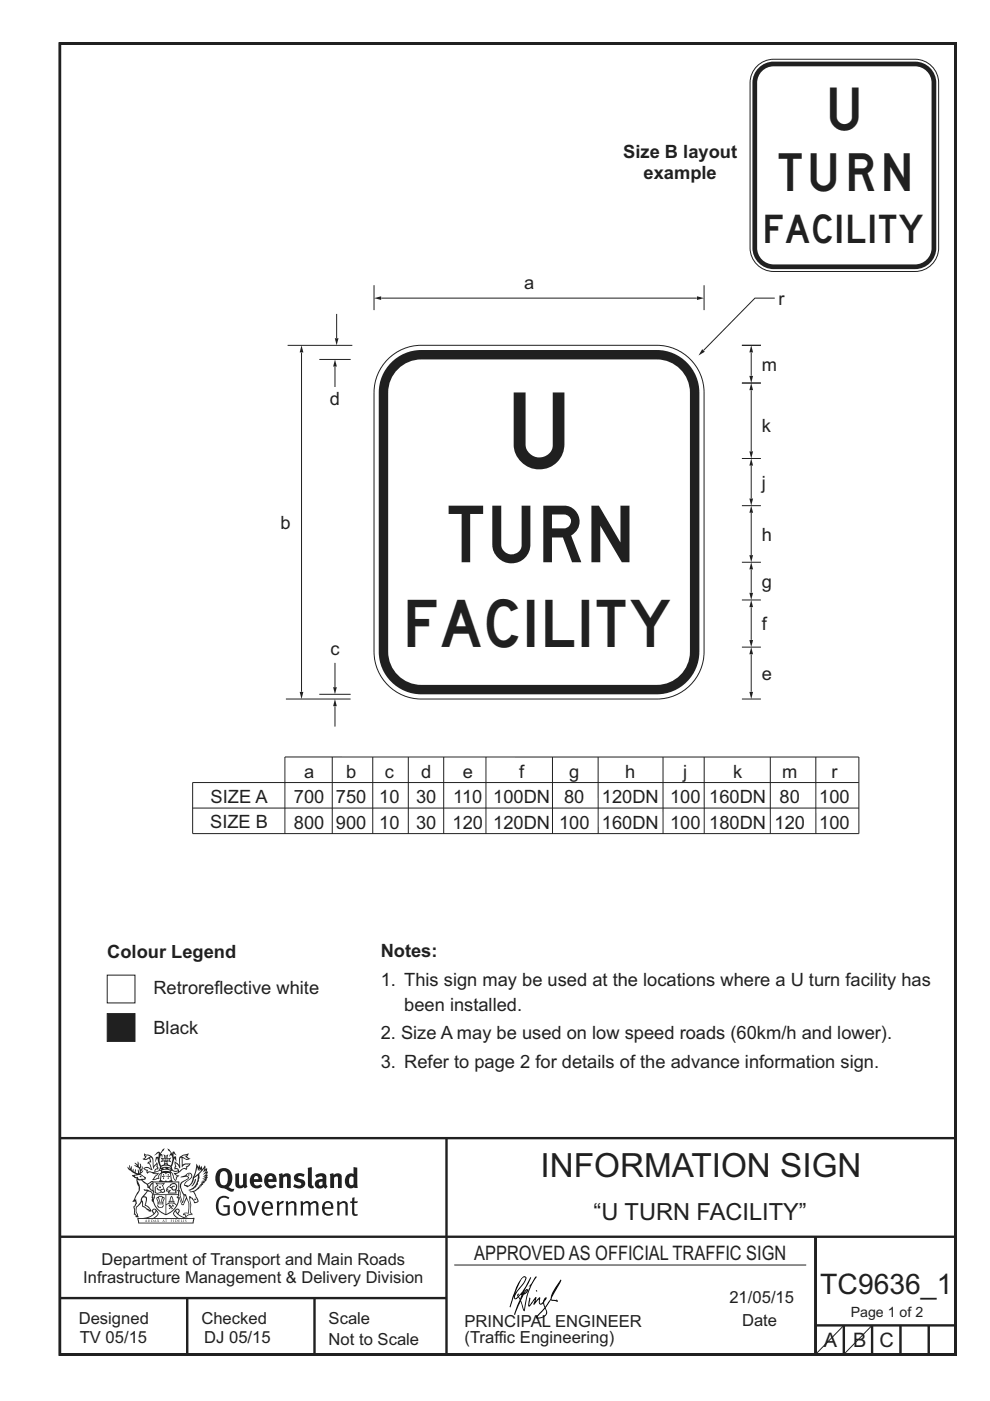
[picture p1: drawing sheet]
<svg xmlns="http://www.w3.org/2000/svg" width="210mm" height="297mm" viewBox="0 0 210 297" stroke-linecap="round" stroke-linejoin="round" font-family="sans-serif">
<g fill="none" stroke="#231f20" stroke-width=".51">
<path d="M12.7 9.2h190v278h-190zM12.7 241.3h189.9M94.7 241.4v45.8M12.7 275.2h82M12.7 262.2h190.1M39.7 275.2v12M66.7 275.2v12M173 262.2v24.8M173 281h30M179 281v6M185 281v6M191 281v6"/>
<path d="M197 281v6"/>
</g>
<g fill="#231f20">
<path d="M47 248.5a2.55 2.55 0 0 0 0 2.7l.3 .1a.81 .81 0 0 0 1-.9v-.6a1.04 1.04 0 0 0-1.1-1.5zM46.3 248.1a1.82 1.82 0 0 1 2.1-.2 1.82 1.82 0 0 1 .9 1.9 2.29 2.29 0 0 1-.8 1.9l.7 .3h.5l-.2 .6a2.87 2.87 0 0 1-2-.7 2.12 2.12 0 0 1-1.7-3.1z" fill-rule="evenodd"/>
<path d="M49.9 248.9l.8-.2v2a.46 .46 0 0 0 .2 .6 .46 .46 0 0 0 .7-.2v-2.2l.7-.2v2.4l.2 .5-.6 .4-.2-.3a1.02 1.02 0 0 1-1.2 .2 1.02 1.02 0 0 1-.6-1.1z" fill-rule="evenodd"/>
<path d="M54 249.5l-.1 .5h.9a.49 .49 0 0 0-.2-.6 .49 .49 0 0 0-.6 .1zM53.4 249.2a1.34 1.34 0 0 1 1.6-.3 1.34 1.34 0 0 1 .6 1.5v.2h-1.7a.77 .77 0 0 0 .5 .8 .77 .77 0 0 0 .9-.3l.3 .4a1.59 1.59 0 0 1-2.1 .2 1.59 1.59 0 0 1-.4-2z" fill-rule="evenodd"/>
<path d="M57 249.5l-.1 .5h.9a.49 .49 0 0 0-.2-.6 .49 .49 0 0 0-.6 .1zM56.4 249.2a1.34 1.34 0 0 1 1.6-.3 1.34 1.34 0 0 1 .7 1.5v.2h-1.8a.77 .77 0 0 0 .5 .8 .77 .77 0 0 0 .9-.3l.3 .4a1.59 1.59 0 0 1-2 .2 1.59 1.59 0 0 1-.5-2z" fill-rule="evenodd"/>
<path d="M59.1 248.9l.8-.2 .1 .4a.95 .95 0 0 1 1-.3 .95 .95 0 0 1 .7 .8v2.3h-.8v-2.3a.46 .46 0 0 0-.8 .1v2.2h-.9z" fill-rule="evenodd"/>
<path d="M62.5 249.1a1.75 1.75 0 0 1 2.1-.1l-.2 .5-.6-.2a.43 .43 0 0 0-.6 .3l.4 .3a1.04 1.04 0 0 1 1.2 1.2 1.04 1.04 0 0 1-1.4 .9l-1.2-.4 .3-.6 1 .4 .4-.4a.88 .88 0 0 0-1-.5l-.4-.2-.1-.4z" fill-rule="evenodd"/>
<path d="M65.3 247.6l.8-.2 .1 3.8 .2 .2 .2 .5a.88 .88 0 0 1-1-.1 .88 .88 0 0 1-.3-1z" fill-rule="evenodd"/>
<path d="M67.8 250.6a.43 .43 0 0 0-.1 .7 .43 .43 0 0 0 .7-.1v-.7zM66.8 249.2a1.7 1.7 0 0 1 2.4 .1v1.8l.3 .4-.4 .5-.5-.3a1.03 1.03 0 0 1-1.7-.2 1.03 1.03 0 0 1 .8-1.5h.7v-.4a.8 .8 0 0 0-1.2 .1z" fill-rule="evenodd"/>
<path d="M69.9 248.9l.8-.2 .1 .4a.95 .95 0 0 1 1-.3 .95 .95 0 0 1 .7 .8v2.3h-.8v-2.3a.46 .46 0 0 0-.8 .1v2.2h-.8z" fill-rule="evenodd"/>
<path d="M74.3 249.5a1.48 1.48 0 0 0 0 1.7l.4 .1 .3-.2v-1.5l-.3-.2zM75 247.4l.8 .2 .1 4.3h-.7l-.1-.2a1.26 1.26 0 0 1-1.4 0 1.26 1.26 0 0 1-.6-1.3 1.29 1.29 0 0 1 .5-1.3 1.29 1.29 0 0 1 1.4-.2z" fill-rule="evenodd"/>
<path d="M46.4 253.9a1.72 1.72 0 0 1 2.2 0l-.2 .3a1.24 1.24 0 0 0-1.4-.1 1.24 1.24 0 0 0-.7 1.3 1.49 1.49 0 0 0 1.3 2l.7-.2v-1.3h-.9l-.1-.4h1.4v2a1.93 1.93 0 0 1-2.2-.1 1.93 1.93 0 0 1-.7-2.2l.2-.7z" fill-rule="evenodd"/>
<path d="M50.3 255.2a1.65 1.65 0 0 0 .3 2.2 .99 .99 0 0 0 1-1.5 .78 .78 0 0 0-.4-.8 .78 .78 0 0 0-.9 .1zM50 254.9a1.33 1.33 0 0 1 1.6-.1 1.33 1.33 0 0 1 .5 1.5 1.31 1.31 0 0 1-1.3 1.5 1.31 1.31 0 0 1-1.3-1.6l.1-.5z" fill-rule="evenodd"/>
<path d="M52.5 254.7l.4-.1 .9 2.6 .8-2.5h.5l-1.1 3h-.5z" fill-rule="evenodd"/>
<path d="M56.2 255.2l-.2 .7h1.4a.7 .7 0 0 0-.3-.8 .7 .7 0 0 0-.9 .1zM55.9 255a1.22 1.22 0 0 1 1.5-.2 1.22 1.22 0 0 1 .5 1.5h-1.9a.93 .93 0 0 0 .5 1 .93 .93 0 0 0 1.2-.2l.1 .3a1.43 1.43 0 0 1-1.7 .1 1.43 1.43 0 0 1-.6-1.7z" fill-rule="evenodd"/>
<path d="M58.7 254.8l.4-.2 .1 .5 .4-.3 .6-.2-.2 .6a.66 .66 0 0 0-.8 .6v1.9h-.4z" fill-rule="evenodd"/>
<path d="M60.6 254.8l.4-.2 .1 .5a.94 .94 0 0 1 1-.4 .94 .94 0 0 1 .8 .7v2.3h-.5l-.1-2.5a.81 .81 0 0 0-1.2 .3v2.2h-.4z" fill-rule="evenodd"/>
<path d="M63.7 254.7l.5-.1 .1 .5 .4-.3a.78 .78 0 0 1 1.1 .3 .9 .9 0 0 1 1-.5 .9 .9 0 0 1 .7 .8v2.3h-.4l-.1-2.5a.67 .67 0 0 0-1.1 .3v2.2h-.5v-2.4l-.4-.2-.7 .4v2.2h-.5z" fill-rule="evenodd"/>
<path d="M69 255.2l-.2 .7h1.4a.7 .7 0 0 0-.3-.8 .7 .7 0 0 0-.9 .1zM68.7 255a1.22 1.22 0 0 1 1.5-.2 1.22 1.22 0 0 1 .5 1.5h-1.9a.93 .93 0 0 0 .5 1 .93 .93 0 0 0 1.2-.2l.1 .3a1.44 1.44 0 0 1-1.7 .1 1.44 1.44 0 0 1-.6-1.7z" fill-rule="evenodd"/>
<path d="M71.4 254.8l.5-.2 .1 .5a.94 .94 0 0 1 1-.4 .94 .94 0 0 1 .7 .7v2.3h-.4l-.1-2.5a.81 .81 0 0 0-1.2 .3v2.2h-.5z" fill-rule="evenodd"/>
<path d="M74.7 254l.5-.2v.9h.7l-.1 .4h-.7l.1 2.2 .1 .1h.5l.1 .3a.75 .75 0 0 1-1.2-.6v-2h-.4v-.4h.4z" fill-rule="evenodd"/>
<path d="M30.8 244.9l1.1 .3-.9 .5h-.4l.5-.5zM31.8 245.5l.2-.1a2.44 2.44 0 0 1 .4 2l.1 .4 .7-1-.1 .6 .3 .3a.57 .57 0 0 0-.6 .8l-1-.2-.5 .2 .1-.5-.7-.2 .6-.2 1 .5 .1-.1-.6-1.3-.2-.1 .5-.1zM30.7 244.5l-.2 .4 .3 .4-.6 .4a1.04 1.04 0 0 0 1.4-.1l.2 .7h-.4l-.2 .4a.94 .94 0 0 1 .9 1.1l-.2-.1a1.16 1.16 0 0 0-1.5-.1l.3 .4 .4 .2 .1 .5 .2 .2v-.2a.94 .94 0 0 1 1.1 .2h.9l-1.2 1.2a1.13 1.13 0 0 0 1.2-.2l.4-.1-.1-.4 .5-.7a.83 .83 0 0 0-.6 1.1l-.3-.1-.7 .3 1.1-1.4-.5 .2-.5-.1 1.3-.5-.2-.2-.8 .4v-.3l.2-.2 .3 .1 .1-.3-.2-.4v-.6l-.2-.3-.6 .9v-.7a1.42 1.42 0 0 0-1.7-1.8z" fill-rule="evenodd"/>
<path d="M38.5 245.3l.5-.3 .7-.1-.6 .3 .8 .5h-.3zM38.3 245.5h.2l.1 2a1.69 1.69 0 0 1 1.5-.7l-.7 .5 .1 .5a1.1 1.1 0 0 0-1.5 .6l-.1-.5-.2-.2h-.5l.2-.4-.2-.7a1.42 1.42 0 0 1 .8 1.1l.2-.1zM37.1 246.2l.1 1-.2 .3v.5l.6-.1 .1 .2a.96 .96 0 0 1-1.1-.1l-.1 .1a1.06 1.06 0 0 0 1.3 .2v.1a.72 .72 0 0 1-1 .2l.3 .5 .6 .3-.4 .1-.1 .7-.3-.4-.3-1.1-.4-.4 .4 .9a1.54 1.54 0 0 0 .6 1.2l.2-.3a.58 .58 0 0 1 .5-.7l.1-.2h-.3l-.4-.3 .9-.5a.93 .93 0 0 1 1.1-.5l.1 .2 .2-.1 .1-.5a.99 .99 0 0 0 .7-.9l-1.3 .1-.4 .3v-1.5l.9 .4 .8-.3h-.3l-.5-.4 .4-.7-.7 .2a1.46 1.46 0 0 0-1.3 2.1v.4l-.2-.4z" fill-rule="evenodd"/>
<path d="M35.6 248.9l.2 .1-.1 .4h.3l-.3 .1v.5l-.1-.6h-.3l.3-.1z" fill-rule="evenodd"/>
<path d="M34.6 248.9l.2 .1-.1 .3 .4 .1h-.4v.6l-.1-.5-.3-.1h.3z" fill-rule="evenodd"/>
<path d="M34.3 248.8a.57 .57 0 0 1 .9 .2 .57 .57 0 0 1 .9-.2l.2 1.4-.2 .1a.57 .57 0 0 1-.9-.1 .69 .69 0 0 1-1.1 0zM34.2 248.1l-.3 2.1-.2 .4h2.9l-.1-.4-.3-2.1h-.2v.3l-.8-.1-.9 .1 .1-.3z" fill-rule="evenodd"/>
<path d="M34.2 252.4a.3 .3 0 0 0 .6 0 .3 .3 0 0 0-.6 0zM33.3 251l.3 .3-.3 .3a.79 .79 0 0 0 0 1.3l.8-.2-.1-.3a.55 .55 0 0 1-.7-.6h.1l.1 .3 .4 .1 .8-.2-.4-.7 .4-.3-.7 .1zM33 250.7l1.1 .2 .9-.2-.4 .7 .4 1.1a.56 .56 0 0 1-.8 .3l-.2 .1a.73 .73 0 0 1-.9 .1 .73 .73 0 0 1-.3-.9v-.4l.5-.4z" fill-rule="evenodd"/>
<path d="M35.6 251.9l.7-.5a.58 .58 0 0 1 1-.1 .58 .58 0 0 1-.5 .9l-.2-.3a.43 .43 0 0 1 .6-.3v-.1a.57 .57 0 0 0-.8 .2l-.2-.1-.3 .2 .4 .1a.55 .55 0 0 0 .9 .5v.5h-1.3l.3-.4-.1-.2-.6 .1 .2-.2-.2-.1zM35.4 251.8l-.1 .2a.39 .39 0 0 0 .2 .7l.3-.1-.2 .5h1.9l-.1-.8a.86 .86 0 0 0-.1-1.4 .86 .86 0 0 0-1.3 .4z" fill-rule="evenodd"/>
<path d="M36 254.8h.8v.2h-.8zM36.4 253.8l.2 .8h-.4zM36.4 253.5l-.3 .5-.1 .6h-.2v.4l-.7 .4 .1 .2a1.48 1.48 0 0 1 2.2 .1l.2-.1-.6-.5v-.5h-.2l-.1-.6z" fill-rule="evenodd"/>
<path d="M35.8 255.4l.3 .1 .2 .3 .3-.2-.2-.2a.38 .38 0 0 1 .4 .5l-.1-.2-.3 .3 .3 .2-.3 .2-.1-.3-.4 .3-.1-.2 .4-.3-.2-.1-.1 .1z" fill-rule="evenodd"/>
<path d="M34.5 254h.2v.2l-.3 .6h-.1zM33.6 255.3h.9v.2a.55 .55 0 0 1-.8 .4v-.2h-.2zM33.4 254h.2l.2 .8h-.2zM33.6 255h.8l.1 .1-.8 .1zM33.8 253.7h.5l-.2 1.1h-.2zM33.3 253.8l-.1 .3 .3 1.2a.48 .48 0 0 0-.1 .5 .48 .48 0 0 0 .4 .3l.6-.1a.49 .49 0 0 0 .2-.7l.3-1.2-.1-.3a1.42 1.42 0 0 0-1.5 0z" fill-rule="evenodd"/>
<path d="M33.6 251.6h.5l.1 .3h-.4z" fill-rule="evenodd"/>
<path d="M41.3 250.1l.3-.2-.2 .9-.6 .7h-.2l.5-.7z" fill-rule="evenodd"/>
<path d="M39.7 249l.3-.2 .5 .2a.88 .88 0 0 1-.6 1.1 1.22 1.22 0 0 0-.8 1.3l.5 .2a.72 .72 0 0 0 .9-.4l.5-.8 .2-.6 .8-.6v.3a2.85 2.85 0 0 1-2 2.8l.1 .1a2.13 2.13 0 0 0 1.9-1.5l-.1-.2a2.01 2.01 0 0 0 .3-1.8l1.2-1.3-.4 1 .7-.5-.7 1 .8-.4-.8 .8 .7-.1-.9 .5 .8-.1-.8 .4h.7l-.8 .3 .3 .2h-.4l.2 .4-.4-.1 .2 .3h-.4l.1 .3h-.1a2.16 2.16 0 0 1-2 1l.1 .2h.4a.76 .76 0 0 1 .7 .7l.5 1.2-.6 .2a1.45 1.45 0 0 0-1.2-1.3l.3 1.8-.1 1.9 .4 .2a1.07 1.07 0 0 0-1.2 .4v-.3l-.5-.2a.87 .87 0 0 1 1-.1l.1-.7a4.4 4.4 0 0 0-.6-3.1l-.1-.3h-.2a2.16 2.16 0 0 1-.7-2.2l.3-.3 1.2-.8a.55 .55 0 0 0-.4-.7zM37.8 252.4a.76 .76 0 0 1 .3 1.1l.6 1.6 .4-1.7 .2 .1a.61 .61 0 0 1-.1 .9l-.3 .9h-.2l-.7-1.6-.3 .1a1.18 1.18 0 0 0 .1-1.4zM41.8 247.5l.2 .8 .3-.6v.6l.3-.5a1.9 1.9 0 0 1-1.1 1.4l-.3 .3zM38.2 249.6l1.4-.1 .2 .1v.3l-.5 .3a1.26 1.26 0 0 0-1 1.9l.2 .7a1.84 1.84 0 0 1 .2 2l-.4-1.3a.96 .96 0 0 0-.4-1.3l-.4 .3a.78 .78 0 0 1-.1 1.3l.2 .2h.4l.4 1.1a.38 .38 0 0 0 .2 .4 .38 .38 0 0 0 .4-.1l.6-1.2a2.94 2.94 0 0 1 .3 2.5v.5l-.8-.1-.3 .4v.2l.4-.1 .1 .4 .2 .1a1.02 1.02 0 0 1 1.3-.5l-.1-.4-.3-.1 .2-1.7-.3-1.4 .1 .1a1.14 1.14 0 0 1 .7 .9 .63 .63 0 0 0 .9-.2 .63 .63 0 0 0-.2-.8l-.6-1.3 .9-.6 .2-.3 .2-.1v-.2h.3l-.1-.3h.4l-.1-.3 .5-.1-.2-.2 .5-.4 .1-.2-.3 .1 .5-.6-.3 .1 .3-.6-.4 .1 .4-.5v-.3l-.3 .2 .1-.6v-.3l-.4 .3-.1-.8-.5 .8-.2-.7-.2 .5-.3-.8-.1 .6-.5-.8-.1 1.4-.7 1.9a1.81 1.81 0 0 1-.9 1.4l-.6-.2a1.75 1.75 0 0 1 1.1-1.2 .75 .75 0 0 0 .1-1.3 .75 .75 0 0 0-1.2 .5z" fill-rule="evenodd"/>
<path d="M41.2 254.2l.3-.1 .1 .3h-.4z" fill-rule="evenodd"/>
<path d="M29.4 258.4h11.6l-.2 .8h-11.3zM31.3 258.2l.5-.1a2.48 2.48 0 0 0 1.4-1.3l.2 .6-.5 .5-.4 .3zM32.5 256.6l.3-.2 .2 .2-.3 .6zM37.2 256.8a2.65 2.65 0 0 0 1.8 1.4h-1.1l-.5-.3-.5-.5zM37.4 256.6l.2-.2 .3 .2-.3 .6zM29.2 258.2l.1 1.2h11.7l.3-1.1-.2-.1a4.1 4.1 0 0 1-3.3-.9l.3-.4-.1-.5a1.06 1.06 0 0 0-1.3 .9l.2 .4 .6 .5h-4.7l.3-.1a.84 .84 0 0 0 .6-.7 .84 .84 0 0 0-.5-.9l-.3-.2-.5 .1-.1 .5 .3 .4a4.2 4.2 0 0 1-3.4 .9z" fill-rule="evenodd"/>
<path d="M31 258.7l.1 .2h-.2zM31 258.6l-.3 .5 .4-.1 .2 .1z" fill-rule="evenodd"/>
<path d="M31.3 258.6h.2v.4a.25 .25 0 0 0 .3-.1 .25 .25 0 0 0-.1-.3h.1a.29 .29 0 0 1 0 .4 .29 .29 0 0 1-.4 0 .29 .29 0 0 1 0-.4z" fill-rule="evenodd"/>
<path d="M32.2 258.6a.22 .22 0 0 1 .3 .2 .22 .22 0 0 1-.3 .2zM32 258.6v.5a.33 .33 0 0 0 .5-.1 .33 .33 0 0 0 0-.4 .33 .33 0 0 0-.5 0z" fill-rule="evenodd"/>
<path d="M32.9 258.7l.1 .2h-.2zM32.9 258.6l-.2 .5 .3-.1 .2 .1z" fill-rule="evenodd"/>
<path d="M33.3 258.6h.2v.2l.3-.2-.2 .2 .2 .3-.3-.2-.1 .2h-.1l.2-.3z" fill-rule="evenodd"/>
<path d="M34.7 258.7l.1 .2h-.2zM34.7 258.6l-.3 .5 .4-.1 .2 .1z" fill-rule="evenodd"/>
<path d="M35 258.6h.4h-.1v.5h-.2l.1-.5z" fill-rule="evenodd"/>
<path d="M36.2 258.6h.3h-.2v.2h.2h-.2l.1 .3h-.2z" fill-rule="evenodd"/>
<path d="M36.7 258.6h.2v.5h-.2z" fill-rule="evenodd"/>
<path d="M37.3 258.6a.22 .22 0 0 1 .3 .2 .22 .22 0 0 1-.3 .2zM37.1 258.6v.5a.33 .33 0 0 0 .5-.1 .33 .33 0 0 0 0-.4 .33 .33 0 0 0-.5 0z" fill-rule="evenodd"/>
<path d="M37.8 258.6h.3h-.1v.2h.1h-.1v.2l.1 .1h-.3z" fill-rule="evenodd"/>
<path d="M38.3 258.6h.3l-.1 .4 .2 .1h-.4z" fill-rule="evenodd"/>
<path d="M38.9 258.6h.2v.5h-.2z" fill-rule="evenodd"/>
<path d="M39.3 258.6h.2l-.2 .1 .2 .2-.1 .2h-.1v-.2l.2 .1z" fill-rule="evenodd"/>
<path d="M34.2 247.4a1.51 1.51 0 0 1 2 .2 2.67 2.67 0 0 0-2.1 0zM35.7 247.6l.4 .2 .1 .2-.4-.1zM34.6 247.7l.4-.1 .2 .2h-.4zM34 247.9l.3 .1-.3 .1zM34.9 246.9l.3-.2 .2 .2zM34.9 245.7h.2v.4h-.2zM35 245.1l.2 .2 .2-.2-.1 .4h-.2zM35.1 246.3h.2l.1 .4-.2-.2-.2 .2zM35.3 245.7h.2v.4h-.2zM34.4 245.7l.3 .1v.2l-.3 .1 .2-.2zM35.7 245.8l.3-.1-.2 .2 .2 .2-.4-.1zM32.7 244.9l1-.5-.1 1-.2-.1-.4 .1-.2 1.1 .5-1 .2 .9a1.84 1.84 0 0 1 .3 1.7l.4 .1a2.48 2.48 0 0 1 2.2 .1l.2-.3-.2-.7 .7-1.7 .4 .6-.2-1-.2-.1-.2 .3v-.9l.6 .4-.6-.7h-.3l-.1 .4-.5-.8-.5-.3 .2 .4 .5 .6-.4 .7 .4-.3a2.06 2.06 0 0 1 0 2.2l-.6-.2-.1-.6 .1-.1 .8 .2-.4-.5 .4-.5-.7 .2-.2-.2 .2-.7-.5 .4-.5-.4 .2 .7-.2 .2-.7-.2 .4 .5-.4 .5 .7-.2 .2 .1-.2 .6-.5 .2a2.02 2.02 0 0 1 0-2.2l.3 .5-.1-.6-.3-.1 .8-1.2-.5 .3-.4 .7-.2-.3a.8 .8 0 0 0-.8 .5z" fill-rule="evenodd"/>
<path d="M29.2 250.1l.3 .2a.61 .61 0 0 1 .8 .3l.3 .2a.8 .8 0 0 1 .6 1l.4 .1 .5 .6a1 1 0 0 1 .5 1l-.1 .7v-.5h-.1a.96 .96 0 0 0-.8-1.3l-.3-.2h-.6l-.1-.1-.2 .1 .2 .3h.5l-1.1 1.4-.2 .9-.4 .6a1.33 1.33 0 0 0-.5 1.8l.2 .5a1.26 1.26 0 0 1-.5-1.4l-.1-.4a1.56 1.56 0 0 0 .4-1.7l-.3 .2 .2-.5a3.2 3.2 0 0 0 .7-3zM30.4 253.9h.4a2.06 2.06 0 0 1-.1 1.6l.7 .5 .4 .5-.6-.2-.8-.6-.1-.9a.51 .51 0 0 1 .1-.9zM28.6 249.3a1.52 1.52 0 0 1 2.1 .6l-1.1 .1-.2-.1-.2-.4-.4 .1zM27.5 247v.8l-.3-.4-.2 .1a3.1 3.1 0 0 0 2 1.5l-1 .1 .5 .6 .5 .1v1.1a1.84 1.84 0 0 1-.2 2.5l-.4 .9-.4 .4 .3 .1 .4-.1 .1 .4-.2 .5-.3 .2 .1 1.8 .2-.1 .2 .6h.2l.4-.1-.1-.5a1.3 1.3 0 0 1-.1-1.6l.8-1.1 .2 1.1 .6 .2 .4 .6 .2-.2 .2 .4 .5-.1a1.85 1.85 0 0 0-1.2-1.3l.1-.3a1.39 1.39 0 0 0 0-1.5h-.5l.5-.6a.66 .66 0 0 1 .9-.4 .66 .66 0 0 1 .3 .9l-.1 .4h.2v.1l-.2 .3 .2 .5 .2-.3a2.24 2.24 0 0 0 .1-2.2 .73 .73 0 0 1-.7-.6 .73 .73 0 0 1 .5-.8l.1-.2a.94 .94 0 0 0-.9 .8 .48 .48 0 0 1-.1-.5 .48 .48 0 0 1 .5-.3l.5-.3a.51 .51 0 0 0-.8 .2l-.5 .3-1-.8 .6-.1 .1-.5-1.1-.7 .5-.4v-.4l-.5 .5 .1-.2a.69 .69 0 0 0 .2-1.1v.5l-.3 .2 .1-1.1-.3-.2 .1 .6-.1 .2-.4-1.2v.6l-.7-.3 .6 .6-.6-.2 .2 .3a1 1 0 0 1 .8 1.5l-.2-.8v.8l-.5-.2-.1-.7-.2 .6-.2-.1v-.6l-.2 .4-.2-.2 .1-.7-.2 .5z" fill-rule="evenodd"/>
<path d="M29.5 249.5l.3-.2 .3 .3z" fill-rule="evenodd"/>
<path d="M32.4 250.5h5.6v2l-.2-.1v-1.7h-5.2v2.5h5.2v-.8l.1 .2-.1 1.1v-.3h-2.5v4a4.1 4.1 0 0 0 2.6-3.6l.1-.1a4 4 0 0 1-2.8 3.9 4.2 4.2 0 0 1-2.8-4.7l.1 1.3 .1-.1a3.8 3.8 0 0 0 2.5 3.3v-4h-2.5l-.2-.9z" fill-rule="evenodd"/>
<circle cx="40" cy="249.1" r=".17"/>
</g>
<path d="M96.4 268.2h74.6" fill="none" stroke="#231f20" stroke-width=".21"/>
<g fill="#000">
<path d="M111.6 273.7l.2-.2-.5 .7zM110.4 274.5l.2 .1-.3 .8-.2-.5zM110.9 270.9h.5a9.3 9.3 0 0 1-2 3.1l-.1 .3 1-2.5zM110.6 271a14.7 14.7 0 0 0-2.2 4.9l-.3 1.2 .1 .1 .8-2.3a.42 .42 0 0 0 .2 .6 .42 .42 0 0 0 .6-.3l.2-.1 .2 .5-1.1 3.2h.2l1.1-2.9 .6 1.9 .2 .2 .2-.5a13.5 13.5 0 0 1 2-6.2l.4-.5-.1-.2-1.6 2.1 .4-.1a14.9 14.9 0 0 0-1.3 5.1l-.4-1.1a1.39 1.39 0 0 1 .2-1.9l.1-.2a.92 .92 0 0 0 .8-1.2 .75 .75 0 0 0-.8 .7l-.1 .2 1.6-3.4h-.1l-.4 .7a10.5 10.5 0 0 1-2.2 3.3l.2-.5a.32 .32 0 0 0-.4 .2 .32 .32 0 0 0 .1 .4l-.5 .4a3.2 3.2 0 0 1 1.1-2.3l.5-.6a2.49 2.49 0 0 0 .7-1.6l-.4-.2z" fill-rule="evenodd"/>
<path d="M113.7 273.6l.3 .2h-.3z" fill-rule="evenodd"/>
<path d="M115.6 277.5a1.15 1.15 0 0 1 .1 1.3 1.15 1.15 0 0 1-1.2 .5l-.6 .1zM112.2 275.2l-.2 1.6 .2 .2 1.2-1.5-.2 1.1 1.1-1.1a.94 .94 0 0 0 .4 1.1l.5-.3 .3 .9-1.2 1.3a.98 .98 0 0 0-.5 1 1.9 1.9 0 0 0 2.3-1.3l-.1-.2a1.02 1.02 0 0 1 .2-1.4l.6-1 1.5 .3-.2-.4v.2l-1.1-.1v-.3l2-3.6 .1-.2-.2-.2-1.7 2.8a6.6 6.6 0 0 1-1.6 2.9l-.1-.2a1.01 1.01 0 0 1 .4-1.4l.1-.2-.3-.1-.4 .4-.1 .5-.6 .4-.1-.4 .1-.9-.2-.1-.9 1 .3-1h-.2l-1.4 1.8 .3-1.5v-.1z" fill-rule="evenodd"/>
</g>
<path d="M22.7 206.7h5.9v5.9h-5.9z" fill-rule="evenodd" fill="#fff" stroke="#231f20" stroke-width=".21"/>
<path d="M22.7 214.9h5.9v5.9h-5.9z" fill-rule="evenodd" fill="#231f20" stroke="#231f20" stroke-width=".21"/>
<path d="M179 281l-6.1 6.2" fill="none" stroke="#231f20" stroke-width=".21"/>
<path d="M160.3 14.3a5 5 0 0 1 3.8-1.7h30a5 5 0 0 1 5 5v35a5 5 0 0 1-5 5h-30a5 5 0 0 1-5-5v-35a5 5 0 0 1 1.2-3.3z" fill-rule="evenodd" fill="#fff" stroke="#231f20" stroke-width=".21"/>
<path d="M160.7 14.7a4.5 4.5 0 0 1 3.4-1.6h30a4.5 4.5 0 0 1 4.5 4.5v35a4.5 4.5 0 0 1-4.5 4.5h-30a4.5 4.5 0 0 1-4.5-4.5v-35a4.5 4.5 0 0 1 1.1-2.9z" fill-rule="evenodd" fill="#231f20"/>
<path d="M161.6 15.1a3.5 3.5 0 0 1 2.5-1h30a3.5 3.5 0 0 1 3.5 3.5v35a3.5 3.5 0 0 1-3.5 3.5h-30a3.5 3.5 0 0 1-3.5-3.5v-35a3.5 3.5 0 0 1 1-2.5z" fill-rule="evenodd" fill="#fff"/>
<path d="M80.9 63.2h66.9" fill="none" stroke="#231f20" stroke-width=".21"/>
<g fill="#231f20">
<path d="M79.3 63.2l1.5-.4v.8z"/>
<path d="M147.8 62.8l1.5 .4-1.5 .4z"/>
</g>
<path d="M79.3 60.5v5.3M149.3 60.5v5.3M164.3 63.2h-4.2l-10.9 11.1" fill="none" stroke="#231f20" stroke-width=".21"/>
<path d="M148.9 74l.6 .6-1.3 .8z" fill="#231f20"/>
<path d="M159.3 120.8v4.9" fill="none" stroke="#231f20" stroke-width=".21"/>
<g fill="#231f20">
<path d="M159.3 119.2l.4 1.5h-.8z"/>
<path d="M158.9 125.7h.8l-.4 1.5z"/>
</g>
<path d="M159.3 98.8v6.9" fill="none" stroke="#231f20" stroke-width=".21"/>
<g fill="#231f20">
<path d="M159.3 97.2l.4 1.5h-.8z"/>
<path d="M158.9 105.7h.8l-.4 1.5z"/>
</g>
<path d="M159.3 128.8v6.9" fill="none" stroke="#231f20" stroke-width=".21"/>
<g fill="#231f20">
<path d="M159.3 127.2l.4 1.5h-.8z"/>
<path d="M158.9 135.7h.8l-.4 1.5z"/>
</g>
<path d="M159.3 74.8v4.9" fill="none" stroke="#231f20" stroke-width=".21"/>
<g fill="#231f20">
<path d="M159.3 73.2l.4 1.5h-.8z"/>
<path d="M158.9 79.7h.8l-.4 1.5z"/>
</g>
<path d="M159.3 82.8v12.9" fill="none" stroke="#231f20" stroke-width=".21"/>
<g fill="#231f20">
<path d="M159.3 81.2l.4 1.5h-.8z"/>
<path d="M158.9 95.7h.8l-.4 1.5z"/>
</g>
<path d="M157.4 73.2h4M157.4 97.2h4M157.4 81.2h4M157.4 119.2h4M157.4 107.2h4M157.4 137.2h4M157.4 127.2h4M157.4 148.2h4" fill="none" stroke="#231f20" stroke-width=".21"/>
<path d="M82.7 75.7a10 10 0 0 1 6.6-2.5h50a10 10 0 0 1 10 10v55a10 10 0 0 1-10 10h-50a10 10 0 0 1-10-10v-55a10 10 0 0 1 3.4-7.5z" fill-rule="evenodd" fill="#fff" stroke="#231f20" stroke-width=".21"/>
<path d="M83 76.9a9 9 0 0 1 6.3-2.7h50a9 9 0 0 1 9 9v55a9 9 0 0 1-9 9h-50a9 9 0 0 1-9-9v-55a9 9 0 0 1 2.7-6.3z" fill-rule="evenodd" fill="#231f20"/>
<path d="M84.1 78.6a7 7 0 0 1 5.2-2.4h50a7 7 0 0 1 7 7v55a7 7 0 0 1-7 7h-50a7 7 0 0 1-7-7v-55a7 7 0 0 1 1.8-4.6z" fill-rule="evenodd" fill="#fff"/>
<path d="M61 73.2h13.7M67.7 76.2h6.7M71.4 66.6v5.1M60.6 148.2h13.8M67.7 147.2h6.7" fill="none" stroke="#231f20" stroke-width=".21"/>
<path d="M71 71.7h.8l-.4 1.5z" fill="#231f20"/>
<path d="M71 140.5v5.2" fill="none" stroke="#231f20" stroke-width=".21"/>
<path d="M70.7 145.7h.7l-.4 1.5z" fill="#231f20"/>
<path d="M71.1 77.8v4.3" fill="none" stroke="#231f20" stroke-width=".21"/>
<path d="M71.1 76.2l.3 1.5h-.7z" fill="#231f20"/>
<path d="M71 149.8v4.3" fill="none" stroke="#231f20" stroke-width=".21"/>
<path d="M71 148.2l.4 1.5h-.7z" fill="#231f20"/>
<path d="M64 74.8v71.9" fill="none" stroke="#231f20" stroke-width=".21"/>
<g fill="#231f20">
<path d="M64 73.2l.3 1.5h-.7z"/>
<path d="M63.6 146.7h.7l-.3 1.5z"/>
</g>
<path d="M159.3 108.8v8.9" fill="none" stroke="#231f20" stroke-width=".21"/>
<g fill="#231f20">
<path d="M159.3 107.2l.4 1.5h-.8z"/>
<path d="M158.9 117.7h.8l-.4 1.5z"/>
</g>
<path d="M159.3 138.8v7.9" fill="none" stroke="#231f20" stroke-width=".21"/>
<g fill="#231f20">
<path d="M158.9 146.7h.8l-.4 1.5z"/>
<path d="M159.3 137.2l.4 1.5h-.8z"/>
</g>
<g fill="none" stroke="#231f20" stroke-width=".21">
<path d="M40.9 165.9h141.3M40.9 165.9v10.8h141.3v-16.2h-121.8v16.2M40.9 171.3h141.3M70.5 160.5v16.2M79.1 160.5v16.2M86.6 160.5v16.2M94.1 160.5v16.2M103.1 160.5v16.2M117.2 160.5v16.2M126.9 160.5v16.2M140.6 160.5v16.2M149.4 160.5v16.2"/>
<path d="M163.4 160.5v16.2M173 160.5v16.2M185 281l-6.1 6.2"/>
</g>
<text font-size="16" fill="#231f20" x="108.9" y="99.2">U</text>
<text font-size="12" fill="#231f20" x="95.2" y="119.2">TURN</text>
<text font-size="10" fill="#231f20" x="86.5" y="137.2">FACILITY</text>
<text font-size="9" fill="#231f20" x="176.1" y="27.6">U</text>
<text font-size="8" fill="#231f20" x="165.2" y="40.6">TURN</text>
<text font-size="7.1" fill="#231f20" x="114.7" y="249.5">INFORMATION SIGN</text>
<g font-size="6" fill="#231f20">
<text x="162.4" y="51.6">FACILITY</text>
<text x="174" y="274.3">TC9636_1</text>
</g>
<text font-size="5" fill="#231f20" x="125.9" y="258.6">“U TURN FACILITY”</text>
<g font-size="4.2" fill="#231f20">
<text x="100.6" y="267.2">APPROVED AS OFFICIAL TRAFFIC SIGN</text>
<text x="174.7" y="285.6">A</text>
<text x="180.9" y="285.6">B</text>
<text x="186.6" y="285.6">C</text>
</g>
<g font-size="3.9" fill="#231f20">
<text x="132.2" y="33.6">Size B layout</text>
<text x="136.5" y="37.9">example</text>
<text x="111.2" y="61.2">a</text>
<text x="165.1" y="64.6">r</text>
<text x="161.6" y="78.6">m</text>
<text x="69.9" y="85.8">d</text>
<text x="161.6" y="91.6">k</text>
<text x="161.6" y="103.6">j</text>
<text x="59.5" y="112.1">b</text>
<text x="161.6" y="114.6">h</text>
<text x="161.6" y="124.6">g</text>
<text x="161.6" y="133.6">f</text>
<text x="70.1" y="138.9">c</text>
<text x="161.6" y="144.1">e</text>
<text x="64.5" y="164.9">a</text>
<text x="73.4" y="164.9">b</text>
<text x="81.6" y="164.9">c</text>
<text x="89.3" y="164.9">d</text>
<text x="98.1" y="164.9">e</text>
<text x="110.1" y="164.9">f</text>
<text x="120.7" y="164.9">g</text>
<text x="132.6" y="164.9">h</text>
<text x="144.9" y="164.9">j</text>
<text x="155.5" y="164.9">k</text>
<text x="165.9" y="164.9">m</text>
<text x="176.3" y="164.9">r</text>
<text x="44.7" y="170.2">SIZE A</text>
<text x="62.3" y="170.3">700</text>
<text x="71.2" y="170.3">750</text>
<text x="80.4" y="170.3">10</text>
<text x="88.2" y="170.3">30</text>
<text x="96.1" y="170.3">110</text>
<text x="104.6" y="170.3">100DN</text>
<text x="119.7" y="170.3">80</text>
<text x="127.6" y="170.3">120DN</text>
<text x="142.1" y="170.3">100</text>
<text x="150.4" y="170.3">160DN</text>
<text x="165.4" y="170.3">80</text>
<text x="173.8" y="170.3">100</text>
<text x="44.6" y="175.6">SIZE B</text>
<text x="62.3" y="175.7">800</text>
<text x="71.2" y="175.7">900</text>
<text x="80.4" y="175.7">10</text>
<text x="88.2" y="175.7">30</text>
<text x="96" y="175.7">120</text>
<text x="104.6" y="175.7">120DN</text>
<text x="118.6" y="175.7">100</text>
<text x="127.6" y="175.7">160DN</text>
<text x="142.1" y="175.7">100</text>
<text x="150.4" y="175.7">180DN</text>
<text x="164.3" y="175.7">120</text>
<text x="173.8" y="175.7">100</text>
<text x="22.7" y="203.2">Colour Legend</text>
<text x="80.7" y="203">Notes:</text>
<text x="80.7" y="209.1">1. This sign may be used at the locations where a U turn facility has</text>
<text x="32.5" y="210.7">Retroreflective white</text>
<text x="85.7" y="214.3">been installed.</text>
<text x="32.5" y="219.2">Black</text>
<text x="80.7" y="220.3">2. Size A may be used on low speed roads (60km/h and lower).</text>
<text x="80.7" y="226.4">3. Refer to page 2 for details of the advance information sign.</text>
</g>
<g font-size="3.5" fill="#231f20">
<text x="21.5" y="268.1">Department of Transport and Main Roads</text>
<text x="17.7" y="272">Infrastructure Management &amp; Delivery Division</text>
<text x="16.7" y="280.7">Designed</text>
<text x="42.7" y="280.7">Checked</text>
<text x="69.7" y="280.7">Scale</text>
<text x="98.5" y="281.4">PRINCIPAL ENGINEER</text>
<text x="154.7" y="276.2">21/05/15</text>
<text x="157.4" y="281.2">Date</text>
<text x="16.9" y="284.8">TV 05/15</text>
<text x="43.3" y="284.8">DJ 05/15</text>
<text x="69.7" y="285.2">Not to Scale</text>
<text x="98.5" y="284.8">(Traffic Engineering)</text>
</g>
<text font-size="3" fill="#231f20" x="180.4" y="279.3">Page 1 of 2</text>
</svg>
